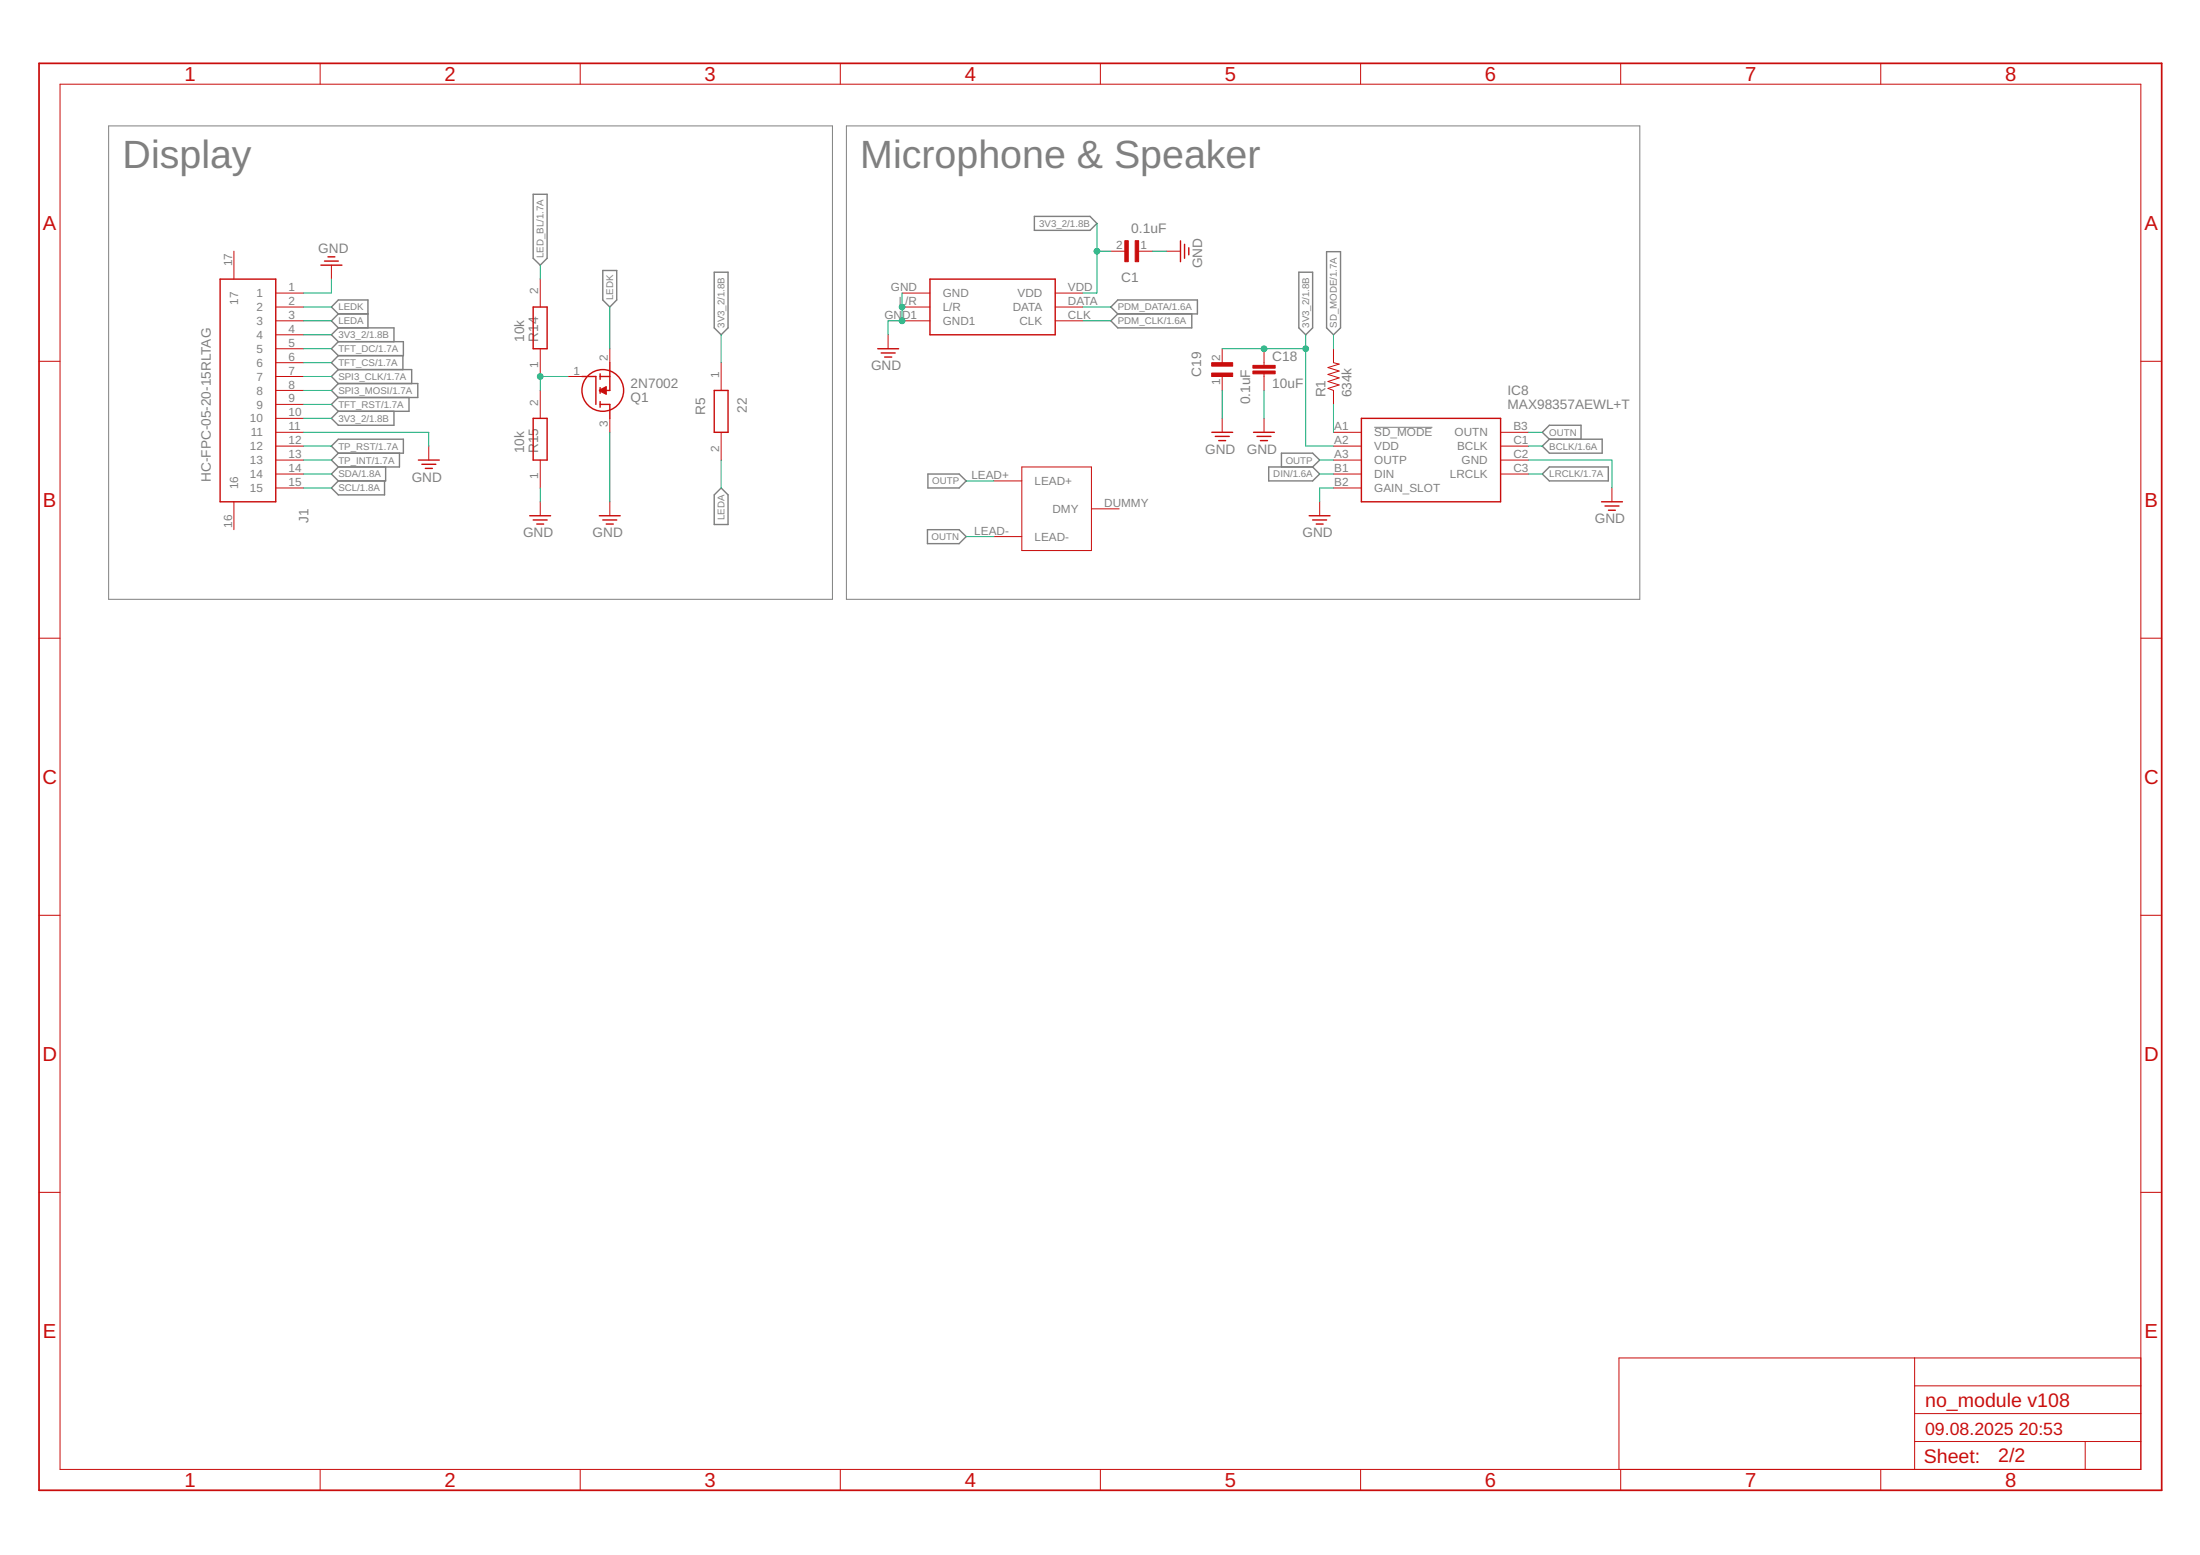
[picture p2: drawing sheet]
<svg xmlns="http://www.w3.org/2000/svg" width="297mm" height="210mm" viewBox="0 0 297 210" stroke-linecap="round" stroke-linejoin="round" font-family="sans-serif">
<path d="M14.7 17h97.7v63.9h-97.7zM114.3 17h107.1v63.9h-107.1zM185.5 57.7h7.9" fill="none" stroke="#808080" stroke-width=".14"/>
<g fill="none" stroke="#808080" stroke-width=".19">
<path d="M72 26.2h1.9v8.7l-1 .9-.9-.9zM81.4 36.5h1.9v4l-1 .9-.9-.9zM96.4 36.7h1.9v7.6l-.9 .9-1-.9zM139.7 29.2h7.5l.9 1-.9 .9h-7.5zM175.4 36.7h1.8v7.6l-.9 .9-.9-.9zM179.1 34h1.9v10.3l-1 .9-.9-.9zM45.7 42.4l-1-1 1-.9h4v3.8M45.7 42.4h4M45.7 44.3l-1 .9 1 .9M45.7 44.3h7.5v1.8M45.7 46.1h8.8v1.9h-8.8M45.7 55.5l-1 1 1 .9h7.5v-1.9"/>
<path d="M45.7 46.1l-1 1 1 .9M45.7 48l-1 1 1 .9M45.7 49.9h9.9v1.9M45.7 53.7l-1 .9 1 .9M45.7 51.8h10.7v1.9h-10.7M45.7 49.9l-1 .9 1 1M45.7 51.8l-1 .9 1 1M45.7 42.4l-1 .9 1 1M54.4 48v1.9M55.2 53.7v1.8h-9.5M150.9 40.5h10.8v1.9h-10.8l-.9-1zM150.9 42.4l-.9 .9 .9 1h10v-1.9"/>
<path d="M209.2 59.3l-1-.9 1-1h4.3v1.9M44.7 60.2l1-.9h8.8v1.9h-8.8zM45.7 61.2l-1 .9 1 .9M45.7 63l-1 1 1 .9M45.7 64.9l-1 1 1 .9h6.2v-1.9M52.1 63v1.9h-6.4M53.9 61.2v1.8h-8.2M97.4 65.9l.9 .9v4h-1.9v-4zM125.2 71.5h4.3l1 .9-1 1h-4.3zM125.3 64h4.2l1 .9-1 1h-4.2zM171.3 63h5.9l1 1-1 .9h-5.9zM173 63v-1.8h4.2l1 .9-1 .9"/>
<path d="M208.2 60.2l1-.9h7.1v1.9h-7.1zM209.2 63h7.9v1.9h-7.9l-1-.9z"/>
</g>
<g fill="none" stroke="#c90d0c" stroke-width=".14">
<path d="M8.1 11.4h281v187h-281zM43.2 8.6v2.8M78.3 8.6v2.8M113.5 8.6v2.8M148.6 8.6v2.8M183.7 8.6v2.8M218.8 8.6v2.8M253.9 8.6v2.8M31.6 33.9v3.8M37.2 39.6h3.8M44.7 35.8v1.9M72.9 37.7v3.7"/>
<path d="M121.8 39.6h3.8M142.5 39.6h3.7M150 33.9h1.9M153.7 33.9h1.9M157.5 33.9h1.9M5.3 48.8h2.8M37.2 50.8h3.8M37.2 58.4h3.8M37.2 41.4h3.8M37.2 43.3h3.8M37.2 45.2h3.8M37.2 47.1h3.8"/>
<path d="M37.2 49h3.8M37.2 52.7h3.8M37.2 54.6h3.8M37.2 56.5h3.8M72.9 47.1v3.7M72.9 52.7v3.8M76.7 50.8h1.9M82.3 47.1v1.9M82.3 56.5v1.9M97.4 49v3.7M97.4 58.4v3.7M119.9 45.2v1.9"/>
<path d="M121.8 41.4h3.8M121.8 43.3h3.8M142.5 41.4h3.7M142.5 43.3h3.7M165 47.1v1.9M165 50.8v1.9M165 56.5v1.9M170.7 47.1v2.2M170.7 50.5v2.2M170.7 56.5v1.9M180 58.4h3.8M180 47.1v1.9l.8 .1-1.5 .5 1.5 .5-1.5 .4 1.5 .5-1.5 .5 1.5 .5-1.5 .4 .7 .3v1.9"/>
<path d="M202.6 58.4h3.8M289.1 48.8h2.8M31.6 67.7v3.8M37.2 60.2h3.8M37.2 62.1h3.8M37.2 64h3.8M37.2 65.9h3.8M57.9 60.2v1.9M72.9 62.1v3.8M72.9 67.7v1.9M82.3 67.7v1.9M134.2 64.9h3.8"/>
<path d="M134.2 72.4h3.8M138 63h9.4v11.3h-9.4zM147.4 68.7h3.7M178.2 67.7v1.9M180 60.2h3.8M180 62.1h3.8M180 64h3.8M180 65.9h3.8M202.6 60.2h3.8M202.6 62.1h3.8M202.6 64h3.8M217.6 65.9v1.8"/>
<path d="M5.3 86.1h2.8M289.1 86.1h2.8M5.3 123.5h2.8M289.1 123.5h2.8M5.3 161h2.8M289.1 161h2.8M43.2 198.4v2.8M78.3 198.4v2.8M113.5 198.4v2.8M148.6 198.4v2.8M183.7 198.4v2.8M218.8 198.4v2.8"/>
<path d="M253.9 198.4v2.8M258.5 194.6h30.6M258.5 183.3v15.1M258.5 190.8h30.6M258.5 187.1h30.6M281.5 194.6v3.8M289.1 183.3h-70.5v15.1"/>
</g>
<path d="M5.3 8.6h286.6v192.6h-286.6z" fill="none" stroke="#c90d0c" stroke-width=".23"/>
<g fill="none" stroke="#c90d0c" stroke-width=".19">
<path d="M29.7 37.7h7.5v30h-7.5zM43.3 35.8h2.9M43.8 35.2h1.9M44.3 34.7h.9M125.6 37.7h16.9v7.5h-16.9zM159.4 32.5v2.8M159.9 33v1.9M160.5 33.4v1M72 41.4h1.9v5.7h-1.9zM72 56.5h1.9v5.6h-1.9zM78.6 50.8h1.9v3.8M81 54.6h1.3v1.9"/>
<path d="M81 50.8h1.3M81 50.5v.7M81 52.3v.8M81 54.2v.8M82.3 49v3.7h-1.3M96.4 52.7h1.9v5.7h-1.9zM118.5 47.1h2.8M119 47.6h1.9M119.4 48.2h1M163.6 58.4h2.8M164.1 58.9h1.9M164.5 59.5h1"/>
<path d="M169.2 58.4h2.9M169.7 58.9h1.9M170.2 59.5h.9M183.8 56.5h18.8v11.2h-18.8zM56.5 62.1h2.8M57 62.7h1.8M57.4 63.2h1M71.5 69.6h2.8M72 70.2h1.9M72.5 70.7h.9M80.9 69.6h2.8M81.4 70.2h1.9"/>
<path d="M81.9 70.7h.9M176.8 69.6h2.8M177.2 70.2h1.9M177.7 70.7h.9M216.2 67.7h2.9M216.7 68.3h1.9M217.2 68.9h.9"/>
<circle cx="81.4" cy="52.7" r="2.82"/>
</g>
<path d="M80.9 52.7l1-.5v1l-1-.4z" fill-rule="evenodd" fill="#c90d0c" stroke="#c90d0c" stroke-width=".14"/>
<g fill="#c90d0c" stroke="#c90d0c" stroke-width=".14">
<path d="M169.2 50.1h3v.4h-3z"/>
<path d="M169.2 49.3h3v.4h-3z"/>
<path d="M163.6 50.4h2.8v.4h-2.8z"/>
<path d="M163.6 49h2.8v.4h-2.8z"/>
<path d="M153.3 32.5h.4v2.8h-.4z"/>
<path d="M151.9 32.5h.4v2.8h-.4z"/>
</g>
<g fill="none" stroke="#0dab76" stroke-width=".14">
<path d="M44.7 37.7v1.9h-3.7M72.9 35.8v1.9M121.8 39.6v3.7h-1.9v1.9M148.1 30.2v9.4h-1.9M148.1 33.9h1.9M155.6 33.9h1.9M41 58.4h16.9v1.8M41 43.3h3.7M41 41.4h3.7M41 50.8h3.7M41 47.1h3.7M41 45.2h3.7"/>
<path d="M41 56.5h3.7M41 49h3.7M41 54.6h3.7M41 52.7h3.7M76.7 50.8h-3.8v1.9M82.3 41.4v5.7M82.3 58.4v9.3M97.4 45.2v3.8M146.2 43.3h3.8M146.2 41.4h3.8M165 52.7v3.8M165 47.1h11.3"/>
<path d="M170.7 52.7v3.8M176.3 45.2v15h3.7M180 45.2v1.9M180 54.6v3.8M206.4 58.4h1.8M41 62.1h3.7M41 65.9h3.7M41 60.2h3.7M41 64h3.7M72.9 65.9v1.8M97.4 62.1v3.8M130.5 72.4h3.7"/>
<path d="M130.5 64.9h3.7M178.2 62.1h1.8M178.2 64h1.8M180 65.9h-1.8v1.8M206.4 62.1h11.2v3.8M206.4 60.2h1.8M206.4 64h1.8"/>
</g>
<g fill="#0dab76" stroke="#0dab76" stroke-width=".14">
<circle cx="121.8" cy="43.3" r=".38"/>
<circle cx="121.8" cy="41.4" r=".38"/>
<circle cx="72.9" cy="50.8" r=".38"/>
<circle cx="176.3" cy="47.1" r=".38"/>
<circle cx="170.7" cy="47.1" r=".38"/>
<circle cx="148.1" cy="33.9" r=".38"/>
</g>
<g font-size="5.3" fill="#808080">
<text x="16.6" y="22.6">Display</text>
<text x="116.2" y="22.6">Microphone &amp; Speaker</text>
</g>
<g font-size="2.7" fill="#c90d0c">
<text x="24.9" y="10.9">1</text>
<text x="60" y="10.9">2</text>
<text x="95.1" y="10.9">3</text>
<text x="130.3" y="10.9">4</text>
<text x="165.4" y="10.9">5</text>
<text x="200.5" y="10.9">6</text>
<text x="235.6" y="10.9">7</text>
<text x="270.7" y="10.9">8</text>
<text x="5.8" y="31">A</text>
<text x="289.6" y="31">A</text>
<text x="5.8" y="68.4">B</text>
<text x="289.6" y="68.4">B</text>
<text x="5.7" y="105.8">C</text>
<text x="289.5" y="105.8">C</text>
<text x="5.7" y="143.2">D</text>
<text x="289.5" y="143.2">D</text>
<text x="5.8" y="180.6">E</text>
<text x="289.6" y="180.6">E</text>
<text x="24.9" y="200.7">1</text>
<text x="60" y="200.7">2</text>
<text x="95.1" y="200.7">3</text>
<text x="130.3" y="200.7">4</text>
<text x="165.4" y="200.7">5</text>
<text x="200.5" y="200.7">6</text>
<text x="235.6" y="200.7">7</text>
<text x="270.7" y="200.7">8</text>
</g>
<g font-size="2.6" fill="#c90d0c">
<text x="259.9" y="189.9">no_module v108</text>
<text x="259.7" y="197.5">Sheet:</text>
<text x="269.8" y="197.4">2/2</text>
</g>
<g font-size="2.4" fill="#c90d0c">
<text x="259.9" y="193.6">09.08.2025</text>
<text x="272.6" y="193.6">20:53</text>
</g>
<g font-size="1.9" fill="#808080">
<text x="152.7" y="31.5">0.1uF</text>
<text x="168.8" y="54.6" transform="rotate(-90 168.8 54.6)">0.1uF</text>
</g>
<g font-size="1.8" fill="#808080">
<text x="43" y="34.2">GND</text>
<text x="151.4" y="38">C1</text>
<text x="162.3" y="36.2" transform="rotate(-90 162.3 36.2)">GND</text>
<text x="70.8" y="46.1" transform="rotate(-90 70.8 46.1)">10k</text>
<text x="72.7" y="46.1" transform="rotate(-90 72.7 46.1)">R14</text>
<text x="85.1" y="52.4">2N7002</text>
<text x="117.6" y="50">GND</text>
<text x="162.2" y="50.8" transform="rotate(-90 162.2 50.8)">C19</text>
<text x="171.8" y="52.4">10uF</text>
<text x="171.8" y="48.7">C18</text>
<text x="178.9" y="53.6" transform="rotate(-90 178.9 53.6)">R1</text>
<text x="182.5" y="53.6" transform="rotate(-90 182.5 53.6)">634k</text>
<text x="203.5" y="53.4">IC8</text>
<text x="85.1" y="54.3">Q1</text>
<text x="95.2" y="56" transform="rotate(-90 95.2 56)">R5</text>
<text x="100.8" y="55.7" transform="rotate(-90 100.8 55.7)">22</text>
<text x="203.5" y="55.2">MAX98357AEWL+T</text>
<text x="28.5" y="65.1" transform="rotate(-90 28.5 65.1)">HC-FPC-05-20-15RLTAG</text>
<text x="55.6" y="65">GND</text>
<text x="70.8" y="61.2" transform="rotate(-90 70.8 61.2)">10k</text>
<text x="72.7" y="61.2" transform="rotate(-90 72.7 61.2)">R15</text>
<text x="162.7" y="61.3">GND</text>
<text x="168.3" y="61.3">GND</text>
<text x="41.6" y="70.6" transform="rotate(-90 41.6 70.6)">J1</text>
<text x="215.3" y="70.7">GND</text>
<text x="70.6" y="72.5">GND</text>
<text x="80" y="72.5">GND</text>
<text x="175.9" y="72.5">GND</text>
</g>
<g font-size="1.6" fill="#808080">
<text x="31.3" y="35.9" transform="rotate(-90 31.3 35.9)">17</text>
<text x="150.7" y="33.7">2</text>
<text x="154" y="33.7">1</text>
<text x="32.1" y="41.2" transform="rotate(-90 32.1 41.2)">17</text>
<text x="34.6" y="40.1">1</text>
<text x="34.6" y="42">2</text>
<text x="39" y="39.3">1</text>
<text x="39" y="41.2">2</text>
<text x="72.7" y="39.7" transform="rotate(-90 72.7 39.7)">2</text>
<text x="120.3" y="39.3">GND</text>
<text x="121.3" y="41.2">L/R</text>
<text x="127.3" y="40.1">GND</text>
<text x="127.3" y="42">L/R</text>
<text x="136.7" y="42">DATA</text>
<text x="137.4" y="40.1">VDD</text>
<text x="144.2" y="39.3">VDD</text>
<text x="144.2" y="41.2">DATA</text>
<text x="34.6" y="43.9">3</text>
<text x="34.6" y="45.8">4</text>
<text x="34.6" y="47.6">5</text>
<text x="39" y="43.1">3</text>
<text x="39" y="44.9">4</text>
<text x="39" y="46.8">5</text>
<text x="119.4" y="43.1">GND1</text>
<text x="127.3" y="43.9">GND1</text>
<text x="137.6" y="43.9">CLK</text>
<text x="144.2" y="43.1">CLK</text>
<text x="34.6" y="49.5">6</text>
<text x="34.6" y="51.4">7</text>
<text x="34.6" y="53.3">8</text>
<text x="39" y="48.7">6</text>
<text x="39" y="50.6">7</text>
<text x="39" y="52.4">8</text>
<text x="72.7" y="49.7" transform="rotate(-90 72.7 49.7)">1</text>
<text x="77.4" y="50.6">1</text>
<text x="82.1" y="48.7" transform="rotate(-90 82.1 48.7)">2</text>
<text x="97.1" y="51" transform="rotate(-90 97.1 51)">1</text>
<text x="164.8" y="52" transform="rotate(-90 164.8 52)">1</text>
<text x="164.8" y="48.7" transform="rotate(-90 164.8 48.7)">2</text>
<text x="33.7" y="57">10</text>
<text x="33.8" y="58.9">11</text>
<text x="34.6" y="55.1">9</text>
<text x="39" y="54.3">9</text>
<text x="39" y="56.2">10</text>
<text x="39" y="58.1">11</text>
<text x="39" y="60">12</text>
<text x="72.7" y="54.7" transform="rotate(-90 72.7 54.7)">2</text>
<text x="82.1" y="57.6" transform="rotate(-90 82.1 57.6)">3</text>
<text x="180.1" y="58.1">A1</text>
<text x="180.1" y="60">A2</text>
<text x="185.5" y="58.9">SD_MODE</text>
<text x="196.4" y="58.9">OUTN</text>
<text x="204.3" y="58.1">B3</text>
<text x="204.3" y="60">C1</text>
<text x="33.7" y="60.8">12</text>
<text x="33.7" y="62.7">13</text>
<text x="33.7" y="64.5">14</text>
<text x="39" y="61.8">13</text>
<text x="39" y="63.7">14</text>
<text x="39" y="65.6">15</text>
<text x="72.7" y="64.7" transform="rotate(-90 72.7 64.7)">1</text>
<text x="97.1" y="61" transform="rotate(-90 97.1 61)">2</text>
<text x="131.1" y="64.7">LEAD+</text>
<text x="139.7" y="65.5">LEAD+</text>
<text x="180.1" y="61.8">A3</text>
<text x="180.1" y="63.7">B1</text>
<text x="180.1" y="65.6">B2</text>
<text x="185.5" y="60.8">VDD</text>
<text x="185.5" y="62.7">OUTP</text>
<text x="185.5" y="64.5">DIN</text>
<text x="195.8" y="64.5">LRCLK</text>
<text x="196.7" y="60.8">BCLK</text>
<text x="197.3" y="62.7">GND</text>
<text x="204.3" y="61.8">C2</text>
<text x="204.3" y="63.7">C3</text>
<text x="31.3" y="71.2" transform="rotate(-90 31.3 71.2)">16</text>
<text x="32.2" y="66" transform="rotate(-90 32.2 66)">16</text>
<text x="33.7" y="66.4">15</text>
<text x="142.1" y="69.2">DMY</text>
<text x="149.1" y="68.4">DUMMY</text>
<text x="185.5" y="66.4">GAIN_SLOT</text>
<text x="131.6" y="72.2">LEAD-</text>
<text x="139.7" y="73">LEAD-</text>
</g>
<g font-size="1.3" fill="#808080">
<text x="73.4" y="34.9" transform="rotate(-90 73.4 34.9)">LED_BL/1.7A</text>
<text x="140.3" y="30.6">3V3_2/1.8B</text>
<text x="45.7" y="41.9">LEDK</text>
<text x="82.8" y="40.5" transform="rotate(-90 82.8 40.5)">LEDK</text>
<text x="150.9" y="41.9">PDM_DATA/1.6A</text>
<text x="45.7" y="45.7">3V3_2/1.8B</text>
<text x="45.7" y="47.5">TFT_DC/1.7A</text>
<text x="45.7" y="43.8">LEDA</text>
<text x="97.8" y="44.3" transform="rotate(-90 97.8 44.3)">3V3_2/1.8B</text>
<text x="150.9" y="43.8">PDM_CLK/1.6A</text>
<text x="176.8" y="44.3" transform="rotate(-90 176.8 44.3)">3V3_2/1.8B</text>
<text x="180.5" y="44.3" transform="rotate(-90 180.5 44.3)">SD_MODE/1.7A</text>
<text x="45.7" y="49.4">TFT_CS/1.7A</text>
<text x="45.7" y="51.3">SPI3_CLK/1.7A</text>
<text x="45.7" y="53.2">SPI3_MOSI/1.7A</text>
<text x="45.7" y="56.9">3V3_2/1.8B</text>
<text x="45.7" y="55.1">TFT_RST/1.7A</text>
<text x="209.2" y="58.8">OUTN</text>
<text x="45.7" y="60.7">TP_RST/1.7A</text>
<text x="45.7" y="62.6">TP_INT/1.7A</text>
<text x="45.7" y="64.5">SDA/1.8A</text>
<text x="125.9" y="65.4">OUTP</text>
<text x="171.9" y="64.4">DIN/1.6A</text>
<text x="173.6" y="62.6">OUTP</text>
<text x="209.2" y="60.7">BCLK/1.6A</text>
<text x="209.2" y="64.5">LRCLK/1.7A</text>
<text x="45.7" y="66.3">SCL/1.8A</text>
<text x="97.8" y="70.2" transform="rotate(-90 97.8 70.2)">LEDA</text>
<text x="125.8" y="72.9">OUTN</text>
</g>
</svg>
